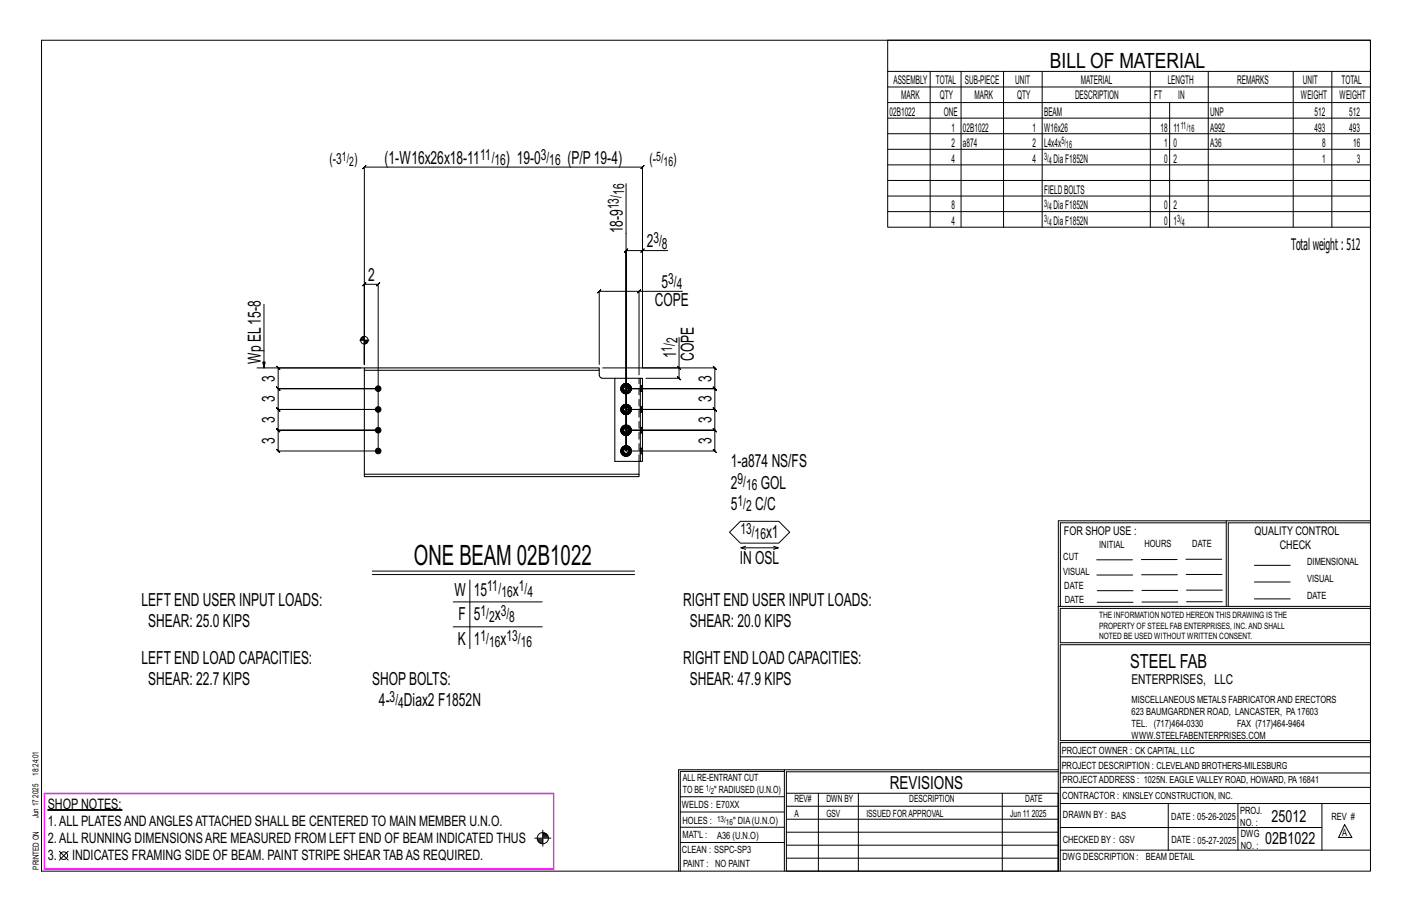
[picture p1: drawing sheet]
<svg xmlns="http://www.w3.org/2000/svg" width="432mm" height="279mm" viewBox="0 0 432 279" stroke-linecap="round" stroke-linejoin="round" font-family="sans-serif">
<g fill="#000" stroke="#000" stroke-width=".31">
<path d="M14.6 247.5h22.7v.2h-22.7z"/>
<circle cx="115.7" cy="118.8" r=".86"/>
<circle cx="115.7" cy="131.5" r=".86"/>
<circle cx="115.7" cy="137.9" r=".86"/>
<circle cx="115.7" cy="125.2" r=".86"/>
</g>
<g fill="none" stroke="#000" stroke-width=".31">
<path d="M12.7 12.3h406.4v254h-406.4zM271.5 12.3h147.6v57.2h-147.6zM271.5 21.8h147.6M271.5 26.6h147.6M271.5 31.4h147.6M271.5 36.1h147.6M284.5 21.8v47.7M293.9 21.8v47.7M306.9 21.8v47.7M318.7 21.8v47.7M351.8 21.8v47.7M357.7 31.4v38.1"/>
<path d="M369.5 21.8v47.7M395.5 21.8v47.7M407.3 21.8v47.7M191.5 56.1v81.8v-61.3l-.5 .5 1-1-.5 .5h5M271.5 40.9h147.6M271.5 45.6h147.6M271.5 50.4h147.6M271.5 55.2h147.6M271.5 59.9h147.6M196.5 76.6l.5-.5-1 1zM204.2 76.6h-7.7v35.9h22.1l-.5-.5 1 1-.5-.5v6.3l-.5-.5 1 1-.5-.5h-27.1h27.1l-.5-.5 1 1-.5-.5v6.4l-.5-.5 1 1-.5-.5h-27.1h27.1l-.5-.5 1 1-.5-.5v6.3l-.5-.5 1 1-.5-.5h-27.1h27.1l-.5-.5 1 1-.5-.5v6.4l-.5-.5 1 1-.5-.5h-27.1M271.5 64.7h147.6"/>
<path d="M80.7 93v19.5l-.3-1.8h.7l-.4 1.8M195.4 89.1h-12.1l.5-.5-1 1 .5-.5v22.3M195.9 88.6l-1 1zM208.7 89.1h-13.3v25.5M78.6 112.5h32.8M110 104h2.8M110.4 112.5h-25.3l-.5-.5 1 1-.5-.5v6.3l-.5-.5 1 1-.5-.5h30.6h-30.6l-.5-.5 1 1-.5-.5v6.4l-.5-.5 1 1-.5-.5h30.6h-30.6l-.5-.5 1 1-.5-.5v6.3l-.5-.5 1 1-.5-.5h30.6h-30.6l-.5-.5 1 1-.5-.5v6.4l-.5-.5 1 1-.5-.5h30.6v-51l.5-.5-1 1 .5-.5h-4.3l.5-.5-1 1 .5-.5v24.5v-60.3l-.5 .5 1-1-.5 .5h85.1l-.5 .5 1-1-.5 .5v61.4M110.4 103.5v.5M110.6 103.2v.8M110.8 103v1M111 102.9v1.1M111.2 102.9v1.1"/>
<path d="M111.4 102.6v8.8M111.6 104v1.1M111.8 104v1.1M112.1 104v1M112.3 104v.8M112.5 104v.5M189.9 118.8h.5M190 118.2l.5 .2-.1 .4M190.4 119.9l.5 .3M190.4 118.8l.1 .4-.5 .2M190.5 118.4l.2-.3-.3-.4a1.52 1.52 0 0 0 0 2.2l.3-.4-.2-.3M190.7 119.5l.4 .3-.2 .4 .6 .1"/>
<path d="M190.9 117.4l-.5 .3M191.1 119.8h.4v.5l.5-.1M191.5 117.3l-.6 .1 .2 .5-.4 .2M191.5 117.8l.4 .1 .1-.5 .5 .3-.3 .4M191.9 117.9l.3 .2 .3 .7h.5l-.1 .6M192 117.4l-.5-.1v.5l-.4 .1M192.2 119.5l.3 .4-.5 .3-.1-.4h-.4M192.4 119.2l.5 .2-.4 .5M192.5 118.8l-.3 .7-.3 .3M192.5 117.7l.4 .5-.5 .2M192.9 118.2l.1 .6M207.2 112l1 1z"/>
<path d="M207.7 103.2v9.3h-23.4M207.7 112.5v3.1l-.5-.5 1 1-.5-.5h-10.2M189.9 125.2h.5M189.9 131.5h.5M189.9 137.9h.5M190 124.6l.5 .2-.1 .4M190 130.9l.5 .2-.1 .4M190 137.3l.5 .2-.1 .4M190.4 126.2l.5 .4M190.4 132.6l.5 .3M190.4 138.9l.5 .4M190.4 125.2l.1 .4-.5 .1"/>
<path d="M190.4 131.5l.1 .4-.5 .2M190.4 137.9l.1 .4-.5 .1M190.5 124.8l.2-.4-.3-.3a1.52 1.52 0 0 0 0 2.1l.3-.3-.2-.3M190.5 131.1l.2-.3-.3-.4a1.52 1.52 0 0 0 0 2.2l.3-.4-.2-.3M190.5 137.5l.2-.4-.3-.3a1.52 1.52 0 0 0 0 2.1l.3-.3-.2-.3M190.7 125.9l.4 .2-.2 .5 .6 .1M190.7 132.2l.4 .3-.2 .4 .6 .1M190.7 138.6l.4 .2-.2 .5 .6 .1M190.9 123.8l-.5 .3M190.9 130.1l-.5 .3M190.9 136.5l-.5 .3M191.1 126.1l.4 .1v.5l.5-.1"/>
<path d="M191.1 132.5h.4v.5l.5-.1M191.1 138.8l.4 .1v.5l.5-.1M191.5 123.6l-.6 .2 .2 .4-.4 .2M191.5 124.1l.4 .1 .1-.4 .5 .3-.3 .3M191.5 130l-.6 .1 .2 .5-.4 .2M191.5 130.5l.4 .1 .1-.5 .5 .3-.3 .4M191.5 136.3l-.6 .2 .2 .4-.4 .2M191.5 136.8l.4 .1 .1-.4 .5 .3-.3 .3M191.9 124.2l.3 .2 .3 .8h.5l-.1 .5M191.9 130.6l.3 .2 .3 .7h.5l-.1 .6M191.9 136.9l.3 .2 .3 .8h.5l-.1 .5M192 123.8l-.5-.2v.5l-.4 .1"/>
<path d="M192 130.1l-.5-.1v.5l-.4 .1M192 136.5l-.5-.2v.5l-.4 .1M192.2 125.9l.3 .3-.5 .4-.1-.5-.4 .1M192.2 132.2l.3 .4-.5 .3-.1-.4h-.4M192.2 138.6l.3 .3-.5 .4-.1-.5-.4 .1M192.4 125.6l.5 .1-.4 .5M192.4 131.9l.5 .2-.4 .5M192.4 138.3l.5 .1-.4 .5M192.5 125.2l-.3 .7-.3 .2M192.5 131.5l-.3 .7-.3 .3M192.5 137.9l-.3 .7-.3 .2M192.5 124.1l.4 .5-.5 .2"/>
<path d="M192.5 130.4l.4 .5-.5 .2M192.5 136.8l.4 .5-.5 .2M192.9 124.6l.1 .6M192.9 130.9l.1 .6M192.9 137.3l.1 .6M226.4 159.4h11.8l3.3 3.3-3.3 3.3h-11.8l-3.3-3.3zM375 159.8h-50.7v25.6M375 159.2h-51.3l-.1 107.1M419.1 159.2h-44.1v26.2M419.1 159.8h-43.5v25.6M113.8 175.6h80.3M113.8 174.6h80.3"/>
<path d="M143.7 177.3v21M226.6 167.5h11.4l-1.4 .4M228 167l-1.4 .5 1.4 .4M236.6 167l1.4 .5M335.4 171.1h10.9M335.4 175.8h11M349 171h11M349.1 175.7h11M362.7 171h10.9M362.7 175.6h11M383.6 172.8h11M383.6 177.9h11"/>
<path d="M138.6 184h27.2M138.6 191.6h27.2M323.7 185.4h95.4M335.5 184.1h11M335.5 180.6h11M349.2 184h11M349.2 180.5h11M362.9 180.4h10.9M362.9 184h10.9M383.6 183.1h11M419.1 186h-94.9v10.5h94.9M419.1 197.1h-94.9v29.3h94.9v.6h-94.9v39.3"/>
<path d="M239.9 235.8h-31.9v30.5M239.9 235.3h-32.4v31M323.6 235.3h-83.7v31M323.6 235.9h-83.1v6.6M324.2 236.3h94.9M324.2 231.4h94.9M163.6 256.2h4.9M164.3 256.5h1.7M164.4 256.8h1.6M164.5 257.1h1.5M164.7 257.4h1.3M165.1 257.6h.9"/>
<path d="M166 255.9h1.7M166 253.8v4.9M166 254.8h.9M166 255.1h1.3M166 255.4h1.5M166 255.6h1.6M208 252.9h31.9M208 257.5h31.9M208 243.6h31.9M208 248.2h31.9M240.5 242.5h83.1v23.8h-83.1zM240.5 258.4h83.1"/>
<path d="M240.5 254.4h83.1M240.5 250.4h83.1M240.5 246.5h83.1M250.3 242.5v23.8M262.5 242.5v23.8M306.5 242.5v23.8M324.2 253h80.1M324.2 245.6h94.9M324.2 259.9h94.9M324.2 240.7h94.9M357.3 245.6v14.3M378.6 245.6v14.3"/>
<path d="M404.3 245.6v14.3M411.2 252.1l2.2 3.9h-4zM18.1 260.2l2.8 2.7M20.9 260.2l-2.8 2.7M240.5 262.3h83.1"/>
<circle cx="111.4" cy="104" r="1.16"/>
<circle cx="166" cy="256.2" r="1.71"/>
<circle cx="19.5" cy="261.6" r="1.17"/>
</g>
<path d="M13.5 242.6h155.8v23h-155.8z" fill="none" stroke="#f0f" stroke-width=".5"/>
<path d="M111.4 112.5h71.9v.7h-71.9zM111.4 113.2v31.8M183.3 113.2v1.5a1.02 1.02 0 0 0 1 .9h3.7M195.8 115.6h.7v25.4h-.7zM195.8 115.6h-7.8v25.4h7.8M111.4 145h84v.7h-84zM195.4 141v4" fill="none" stroke="#000" stroke-width=".32"/>
<g fill="none" stroke="#000" stroke-width=".31" stroke-dasharray="2 1.4">
<path d="M189.9 118.8l.1 .6zM189.9 118.8l.8-1.3-.8 1.3 .8 1.3-.8-1.3h.5M190 118.2l-.1 .6zM190 119.4l.3 .5zM190 119.4l.5-.2-.1-.4M190 118.2l.5 .2-.1 .4M190.3 117.7l-.3 .5zM190.3 119.9l.5 .4zM190.3 117.7l.5-.4zM190.4 119.9l.5 .3zM190.4 119.9l.5 .3M190.4 117.7l.5-.3z"/>
<path d="M190.4 117.7l.5-.3M190.5 119.2l.6 .6M190.5 118.4l.6-.5M190.7 118.8l.1 .4zM190.7 117.5h1.5zM190.7 118.1l-.3-.4-.5 1.1 .1-.6v1.2l.4 .5-.4-.5 .4 .5 .3-.4M190.8 118.4l-.1 .4zM190.8 119.2l.3 .3zM190.8 118.4l.3-.3zM190.8 117.3l.7-.1zM191.1 119.8h.4v.5l-.6-.1 .6 .1-.6-.1zM191.1 119.5l.4 .1z"/>
<path d="M191.1 118.1l.4-.1zM191.5 117.3l-.6 .1 .6-.1-.6 .1 .2 .5 .4-.1M191.5 119.8h.4l.1 .4M191.5 119.6l.4-.1zM191.5 118l.4 .1zM191.5 117.3l.5 .1-.5-.1 .5 .1-.1 .5-.4-.1zM191.5 117.2l.6 .1zM191.9 119.8l.3-.3M191.9 119.5l.2-.3zM191.9 118.1l.2 .3zM191.9 117.9l.3 .2M192 117.4l.5 .3z"/>
<path d="M192 117.4l.5 .3M192.1 117.3l.5 .4zM192.1 118.4l.1 .4zM192.2 117.5l.8 1.3zM192.2 118.8l-.1 .4zM192.4 119.2l.5 .2-.4 .5M192.4 118.4l.5-.2-.4-.5M192.5 119.9l-.3-.4 .3-.7M192.5 117.7l-.3 .4 .3 .7h.5l-.1 .6M192.6 117.7l.3 .5zM192.9 118.2l.1 .6zM192.9 118.2l.1 .6"/>
<path d="M192.9 119.4l-.3 .5zM193 118.8l-.8 1.3zM193 118.8l-.1 .6zM195.8 118h.7zM195.8 118.5v.3h.7v-.3h-.7v-.3M196.5 118v.2M196.5 118.5v-.3h-.7v-.2M196.5 118.8v.3h-.7v-.3M196.5 119.1v.3h-.7v-.3M196.5 119.4v.2h-.7v-.2M196.5 119.6h-.7M189.9 125.2l.1 .6z"/>
<path d="M189.9 131.5l.1 .6zM189.9 137.9l.1 .6zM189.9 125.2l.1 .5zM189.9 125.2l.8-1.4-.8 1.4 .8 1.3-.8-1.3h.5M189.9 131.5l.8-1.3-.8 1.3 .8 1.3-.8-1.3h.5M189.9 137.9l.1 .5zM189.9 137.9l.8-1.4-.8 1.4 .8 1.3-.8-1.3h.5M190 124.6l-.1 .6zM190 125.8l.3 .5zM190 130.9l-.1 .6zM190 132.1l.3 .5zM190 137.3l-.1 .6z"/>
<path d="M190 138.5l.3 .5zM190 125.7l.5-.1-.1-.4M190 124.6l.5 .2-.1 .4M190 132.1l.5-.2-.1-.4M190 130.9l.5 .2-.1 .4M190 138.4l.5-.1-.1-.4M190 137.3l.5 .2-.1 .4M190.3 124l-.3 .6zM190.3 126.3l.5 .3zM190.3 124l.5-.3zM190.3 130.4l-.3 .5zM190.3 132.6l.5 .4z"/>
<path d="M190.3 130.4l.5-.4zM190.3 136.7l-.3 .6zM190.3 139l.5 .3zM190.3 136.7l.5-.3zM190.4 126.2l.5 .4zM190.4 126.2l.5 .4M190.4 124.1l.5-.3zM190.4 124.1l.5-.3M190.4 132.6l.5 .3zM190.4 132.6l.5 .3M190.4 130.4l.5-.3zM190.4 130.4l.5-.3"/>
<path d="M190.4 138.9l.5 .4zM190.4 138.9l.5 .4M190.4 136.8l.5-.3zM190.4 136.8l.5-.3M190.5 125.6l.6 .5M190.5 124.8l.6-.6M190.5 131.9l.6 .6M190.5 131.1l.6-.5M190.5 138.3l.6 .5M190.5 137.5l.6-.6M190.7 125.2l.1 .4zM190.7 131.5l.1 .4z"/>
<path d="M190.7 137.9l.1 .4zM190.7 120.1h1.5zM190.7 126.5h1.5zM190.7 123.8h1.5zM190.7 132.8h1.5zM190.7 130.2h1.5zM190.7 139.2h1.5zM190.7 136.5h1.5zM190.7 124.4l-.3-.3-.5 1.1 .1-.6v1.1l.4 .5-.4-.5 .4 .5 .3-.3M190.7 130.8l-.3-.4-.5 1.1 .1-.6v1.2l.4 .5-.4-.5 .4 .5 .3-.4M190.7 137.1l-.3-.3-.5 1.1 .1-.6v1.1l.4 .5-.4-.5 .4 .5 .3-.3M190.8 124.8l-.1 .4z"/>
<path d="M190.8 125.6l.3 .3zM190.8 124.8l.3-.3zM190.8 131.1l-.1 .4zM190.8 131.9l.3 .3zM190.8 131.1l.3-.3zM190.8 137.5l-.1 .4zM190.8 138.3l.3 .3zM190.8 137.5l.3-.3zM190.8 120.3l.7 .1zM190.8 126.6l.7 .2zM190.8 123.7l.7-.1zM190.8 133l.7 .1z"/>
<path d="M190.8 130l.7-.1zM190.8 139.3l.7 .2zM190.8 136.4l.7-.1zM191.1 126.1l.4 .1v.5l-.6-.1 .6 .1-.6-.1zM191.1 125.9l.4 .1zM191.1 124.5l.4-.1zM191.1 132.5h.4v.5l-.6-.1 .6 .1-.6-.1zM191.1 132.2l.4 .1zM191.1 130.8l.4-.1zM191.1 138.8l.4 .1v.5l-.6-.1 .6 .1-.6-.1zM191.1 138.6l.4 .1zM191.1 137.2l.4-.1z"/>
<path d="M191.5 120.4l.6-.1zM191.5 120.3l.5-.1zM191.5 120.3l.5-.1M191.5 123.6l-.6 .2 .6-.2-.6 .2 .2 .4 .4-.1M191.5 126.8l.6-.2zM191.5 126.7l.5-.1zM191.5 126.7l.5-.1M191.5 126.2l.4-.1 .1 .5M191.5 126l.4-.1zM191.5 124.4l.4 .1zM191.5 123.6l.5 .2-.5-.2 .5 .2-.1 .4-.4-.1zM191.5 123.6l.6 .1z"/>
<path d="M191.5 130l-.6 .1 .6-.1-.6 .1 .2 .5 .4-.1M191.5 133.1l.6-.1zM191.5 133l.5-.1zM191.5 133l.5-.1M191.5 132.5h.4l.1 .4M191.5 132.3l.4-.1zM191.5 130.7l.4 .1zM191.5 130l.5 .1-.5-.1 .5 .1-.1 .5-.4-.1zM191.5 129.9l.6 .1zM191.5 136.3l-.6 .2 .6-.2-.6 .2 .2 .4 .4-.1M191.5 139.5l.6-.2zM191.5 139.4l.5-.1z"/>
<path d="M191.5 139.4l.5-.1M191.5 138.9l.4-.1 .1 .5M191.5 138.7l.4-.1zM191.5 137.1l.4 .1zM191.5 136.3l.5 .2-.5-.2 .5 .2-.1 .4-.4-.1zM191.5 136.3l.6 .1zM191.9 126.1l.3-.2M191.9 125.9l.2-.3zM191.9 124.5l.2 .3zM191.9 124.2l.3 .2M191.9 132.5l.3-.3M191.9 132.2l.2-.3z"/>
<path d="M191.9 130.8l.2 .3zM191.9 130.6l.3 .2M191.9 138.8l.3-.2M191.9 138.6l.2-.3zM191.9 137.2l.2 .3zM191.9 136.9l.3 .2M192 120.2l.5-.3zM192 120.2l.5-.3M192 126.6l.5-.4zM192 126.6l.5-.4M192 123.8l.5 .3zM192 123.8l.5 .3"/>
<path d="M192 132.9l.5-.3zM192 132.9l.5-.3M192 130.1l.5 .3zM192 130.1l.5 .3M192 139.3l.5-.4zM192 139.3l.5-.4M192 136.5l.5 .3zM192 136.5l.5 .3M192.1 120.3l.5-.4zM192.1 126.6l.5-.3zM192.1 123.7l.5 .3zM192.1 133l.5-.4z"/>
<path d="M192.1 130l.5 .4zM192.1 139.3l.5-.3zM192.1 136.4l.5 .3zM192.1 124.8l.1 .4zM192.1 131.1l.1 .4zM192.1 137.5l.1 .4zM192.2 123.8l.8 1.4zM192.2 130.2l.8 1.3zM192.2 136.5l.8 1.4zM192.2 125.2l-.1 .4zM192.2 131.5l-.1 .4zM192.2 137.9l-.1 .4z"/>
<path d="M192.4 125.6l.5 .1-.4 .5M192.4 124.8l.5-.2-.4-.5M192.4 131.9l.5 .2-.4 .5M192.4 131.1l.5-.2-.4-.5M192.4 138.3l.5 .1-.4 .5M192.4 137.5l.5-.2-.4-.5M192.5 126.2l-.3-.3 .3-.7M192.5 124.1l-.3 .3 .3 .8h.5l-.1 .5M192.5 132.6l-.3-.4 .3-.7M192.5 130.4l-.3 .4 .3 .7h.5l-.1 .6M192.5 138.9l-.3-.3 .3-.7M192.5 136.8l-.3 .3 .3 .8h.5l-.1 .5"/>
<path d="M192.6 124l.3 .6zM192.6 130.4l.3 .5zM192.6 136.7l.3 .6zM192.9 124.6l.1 .6zM192.9 124.6l.1 .6M192.9 130.9l.1 .6zM192.9 130.9l.1 .6M192.9 137.3l.1 .6zM192.9 137.3l.1 .6M192.9 125.8l-.3 .5zM192.9 132.1l-.3 .5zM192.9 138.5l-.3 .5z"/>
<path d="M193 125.2l-.8 1.3zM193 131.5l-.8 1.3zM193 137.9l-.8 1.3zM193 125.2l-.1 .6zM193 131.5l-.1 .6zM193 137.9l-.1 .6zM195.8 124.3l.7 .1zM195.8 124.8v.4h.7v-.4h-.7v-.2M195.8 130.7h.7zM195.8 131.2v.3h.7v-.3h-.7v-.3M195.8 137l.7 .1zM195.8 137.5v.4h.7v-.4h-.7v-.2"/>
<path d="M196.5 124.4v.2M196.5 124.8v-.2h-.7v-.2M196.5 125.2v.3h-.7v-.3M196.5 125.5v.3h-.7v-.3M196.5 125.8v.2h-.7v-.2M196.5 126h-.7M196.5 130.7v.2M196.5 131.2v-.3h-.7v-.2M196.5 131.5v.3h-.7v-.3M196.5 131.8v.3h-.7v-.3M196.5 132.1v.2h-.7v-.2M196.5 132.3h-.7"/>
<path d="M196.5 137.1v.2M196.5 137.5v-.2h-.7v-.2M196.5 137.9v.3h-.7v-.3M196.5 138.2v.3h-.7v-.3M196.5 138.5v.2h-.7v-.2M196.5 138.7h-.7M195.4 141v-25.4"/>
</g>
<text font-size="8.6" x="126.5" y="172.6">ONE BEAM 02B1022</text>
<text font-size="6.4" x="321.1" y="20.7">BILL OF MATERIAL</text>
<text font-size="5.9" x="345.6" y="204.1">STEEL FAB</text>
<g font-size="5.5">
<text x="117.6" y="50.1">(1-W16x26x18-11</text>
<text x="154.7" y="50.1">) 19-0</text>
<text x="173.5" y="50.1">(P/P19-4)</text>
<text x="190.5" y="71.4" transform="rotate(-90 190.5 71.4)">18-9</text>
<text x="197.8" y="75.6">2</text>
<text x="112.6" y="85.9">2</text>
<text x="202.3" y="88.1">5</text>
<text x="200.3" y="93.6">COPE</text>
<text x="79.7" y="111.4" transform="rotate(-90 79.7 111.4)">Wp EL15-8</text>
<text x="206.8" y="109.6" transform="rotate(-90 206.8 109.6)">1</text>
<text x="212.2" y="110.3" transform="rotate(-90 212.2 110.3)">COPE</text>
<text x="84.1" y="116.7" transform="rotate(-90 84.1 116.7)">3</text>
<text x="217.6" y="116.7" transform="rotate(-90 217.6 116.7)">3</text>
<text x="84.1" y="123" transform="rotate(-90 84.1 123)">3</text>
<text x="217.6" y="123" transform="rotate(-90 217.6 123)">3</text>
<text x="84.1" y="129.4" transform="rotate(-90 84.1 129.4)">3</text>
<text x="217.6" y="129.4" transform="rotate(-90 217.6 129.4)">3</text>
<text x="84.1" y="135.7" transform="rotate(-90 84.1 135.7)">3</text>
<text x="217.6" y="135.7" transform="rotate(-90 217.6 135.7)">3</text>
<text x="223.5" y="142.8">1-a874 NS/FS</text>
<text x="223.5" y="149.3">2</text>
<text x="232.7" y="149.3">GOL</text>
<text x="223.5" y="155.9">5</text>
<text x="230.9" y="155.9">C/C</text>
<text x="234.3" y="164.5">x1</text>
<text x="226.2" y="172.5">IN OSL</text>
<text x="43.3" y="185.3">LEFT END USER INPUT LOADS:</text>
<text x="139" y="182.1">W</text>
<text x="144.9" y="182.1">15</text>
<text x="156.8" y="182.1">x</text>
<text x="208.9" y="185.3">RIGHT END USER INPUT LOADS:</text>
<text x="45.4" y="191.8">SHEAR: 25.0 KIPS</text>
<text x="140.2" y="189.7">F</text>
<text x="144.9" y="189.7">5</text>
<text x="151.3" y="189.7">x</text>
<text x="210.9" y="191.8">SHEAR: 20.0 KIPS</text>
<text x="140" y="197.3">K</text>
<text x="144.9" y="197.3">1</text>
<text x="153" y="197.3">x</text>
<text x="43.3" y="202.9">LEFT END LOAD CAPACITIES:</text>
<text x="208.9" y="202.9">RIGHT END LOAD CAPACITIES:</text>
<text x="45.4" y="209.4">SHEAR: 22.7 KIPS</text>
<text x="113.8" y="209.4">SHOPBOLTS:</text>
<text x="210.9" y="209.4">SHEAR: 47.9 KIPS</text>
<text x="115.9" y="215.9">4-</text>
<text x="123.5" y="215.9">Diax2 F1852N</text>
<text x="272.2" y="241.1">REVISIONS</text>
</g>
<g font-size="5.1">
<text x="388.9" y="251.3">25012</text>
<text x="386.9" y="258.1">02B1022</text>
</g>
<text font-size="4.9" x="394.8" y="76.4">Totalweight : 512</text>
<g font-size="4.7">
<text x="100.7" y="50.2">(-3</text>
<text x="108.3" y="50.2">)</text>
<text x="146.9" y="48.8">11/</text>
<text x="151.2" y="50.5">16</text>
<text x="165.4" y="48.8">3/</text>
<text x="168" y="50.5">16</text>
<text x="198.6" y="50.2">(-</text>
<text x="205.9" y="50.2">)</text>
<text x="190.9" y="59.6" transform="rotate(-90 190.9 59.6)">16</text>
<text x="189.2" y="64" transform="rotate(-90 189.2 64)">13/</text>
<text x="199.8" y="74.4">3/</text>
<text x="202.4" y="76">8</text>
<text x="204.3" y="86.8">3/</text>
<text x="207" y="88.5">4</text>
<text x="205.6" y="107.5" transform="rotate(-90 205.6 107.5)">1/</text>
<text x="207.2" y="104.9" transform="rotate(-90 207.2 104.9)">2</text>
<text x="225.5" y="148.1">9/</text>
<text x="228.1" y="149.8">16</text>
<text x="225.5" y="154.6">1/</text>
<text x="228.1" y="156.3">2</text>
<text x="226.4" y="163.2">13/</text>
<text x="230.8" y="164.9">16</text>
<text x="149" y="180.8">11/</text>
<text x="153.3" y="182.5">16</text>
<text x="158.7" y="180.8">1/</text>
<text x="161.3" y="182.5">4</text>
<text x="146.9" y="188.4">1/</text>
<text x="149.5" y="190.1">2</text>
<text x="153.1" y="188.4">3/</text>
<text x="155.7" y="190.1">8</text>
<text x="146.9" y="196">1/</text>
<text x="149.5" y="197.7">16</text>
<text x="154.9" y="196">13/</text>
<text x="159.2" y="197.7">16</text>
<text x="119.2" y="214.7">3/</text>
<text x="121.8" y="216.3">4</text>
</g>
<g font-size="4.4">
<text x="14.6" y="247.3">SHOP NOTES:</text>
<text x="14.6" y="257.7">2.ALL RUNNING DIMENSIONSARE MEASURED FROM LEFT END OF BEAM INDICATED THUS</text>
<text x="14.6" y="252.5">1.ALL PLATESANDANGLESATTACHED SHALL BE CENTERED TO MAIN MEMBER U.N.O.</text>
<text x="14.6" y="263">3.</text>
<text x="22" y="263">INDICATES FRAMING SIDE OF BEAM. PAINT STRIPE SHEAR TABAS REQUIRED.</text>
</g>
<text font-size="4.2" x="346" y="209.1">ENTERPRISES, LLC</text>
<g font-size="4">
<text x="104.6" y="49.2">1/</text>
<text x="106.8" y="50.6">2</text>
<text x="200.7" y="49.2">5/</text>
<text x="202.9" y="50.6">16</text>
</g>
<g font-size="3.7">
<text x="273.2" y="25.6">ASSEMBLY</text>
<text x="286.2" y="25.6">TOTAL</text>
<text x="295.1" y="25.6">SUB-PIECE</text>
<text x="310.4" y="25.6">UNIT</text>
<text x="330.5" y="25.6">MATERIAL</text>
<text x="357.1" y="25.6">LENGTH</text>
<text x="378.3" y="25.6">REMARKS</text>
<text x="398.4" y="25.6">UNIT</text>
<text x="410.2" y="25.6">TOTAL</text>
<text x="272.1" y="35.5">02B1022</text>
<text x="275.6" y="30.4">MARK</text>
<text x="287.4" y="30.4">QTY</text>
<text x="288.6" y="35.5">ONE</text>
<text x="298" y="30.4">MARK</text>
<text x="311" y="30.4">QTY</text>
<text x="319.3" y="35.5">BEAM</text>
<text x="328.7" y="30.4">DESCRIPTION</text>
<text x="353" y="30.4">FT</text>
<text x="360.3" y="30.4">IN</text>
<text x="370.1" y="35.5">UNP</text>
<text x="397.8" y="30.4">WEIGHT</text>
<text x="402" y="35.5">512</text>
<text x="409.6" y="30.4">WEIGHT</text>
<text x="412.6" y="35.5">512</text>
<text x="290.9" y="40.2">1</text>
<text x="294.5" y="40.2">02B1022</text>
<text x="315.8" y="40.2">1</text>
<text x="319.3" y="40.2">W16x26</text>
<text x="354.9" y="40.2">18</text>
<text x="358.9" y="40.2">11</text>
<text x="370.1" y="40.2">A992</text>
<text x="402" y="40.2">493</text>
<text x="412.6" y="40.2">493</text>
<text x="290.9" y="45">2</text>
<text x="294.5" y="45">a874</text>
<text x="315.8" y="45">2</text>
<text x="319.3" y="45">L4x4x</text>
<text x="356" y="45">1</text>
<text x="358.9" y="45">0</text>
<text x="370.1" y="45">A36</text>
<text x="404.3" y="45">8</text>
<text x="413.8" y="45">16</text>
<text x="290.9" y="49.7">4</text>
<text x="315.8" y="49.7">4</text>
<text x="322.2" y="49.7">DiaF1852N</text>
<text x="356" y="49.7">0</text>
<text x="358.9" y="49.7">2</text>
<text x="404.3" y="49.7">1</text>
<text x="415" y="49.7">3</text>
<text x="319.3" y="59.3">FIELDBOLTS</text>
<text x="290.9" y="64">8</text>
<text x="322.2" y="64">DiaF1852N</text>
<text x="356" y="64">0</text>
<text x="358.9" y="64">2</text>
<text x="290.9" y="68.8">4</text>
<text x="322.2" y="68.8">DiaF1852N</text>
<text x="356" y="68.8">0</text>
<text x="358.9" y="68.8">1</text>
<text x="325.3" y="163.4">FOR SHOP USE :</text>
<text x="383.7" y="163.4">QUALITY CONTROL</text>
<text x="391.4" y="167.8">CHECK</text>
</g>
<g font-size="3.1">
<text x="361.1" y="39.4">11/</text>
<text x="363.4" y="40.5">16</text>
<text x="324.6" y="44.1">5/</text>
<text x="326" y="45.3">16</text>
<text x="319.3" y="48.9">3/</text>
<text x="320.7" y="50">4</text>
<text x="319.3" y="63.2">3/</text>
<text x="320.7" y="64.3">4</text>
<text x="319.3" y="68">3/</text>
<text x="320.7" y="69.1">4</text>
<text x="360" y="68">3/</text>
<text x="361.4" y="69.1">4</text>
<text x="336.2" y="167.4">INITIAL</text>
<text x="350" y="167.1">HOURS</text>
<text x="364.6" y="167.2">DATE</text>
<text x="325.2" y="171.3">CUT</text>
<text x="399.8" y="172.8">DIMENSIONAL</text>
<text x="325.1" y="175.8">VISUAL</text>
<text x="399.8" y="177.9">VISUAL</text>
<text x="325.5" y="180">DATE</text>
<text x="325.7" y="184.4">DATE</text>
<text x="399.8" y="183.1">DATE</text>
<text x="346" y="215">MISCELLANEOUS METALS FABRICATORAND ERECTORS</text>
<text x="346" y="218.6">623 BAUMGARDNER ROAD, LANCASTER, PA17603</text>
<text x="346" y="225.8">WWW.STEELFABENTERPRISES.COM</text>
<text x="346" y="222.2">TEL. (717)464-0330</text>
<text x="378.3" y="222.2">FAX (717)464-9464</text>
<text x="324.7" y="230.5">PROJECT OWNER : CK CAPITAL, LLC</text>
<text x="208.8" y="238.8">ALL RE-ENTRANT CUT</text>
<text x="324.7" y="235.1">PROJECT DESCRIPTION : CLEVELAND BROTHERS-MILESBURG</text>
<text x="324.9" y="239.5">PROJECTADDRESS : 1025N. EAGLE VALLEY ROAD, HOWARD, PA16841</text>
<text x="208.8" y="242.5">TO BE</text>
<text x="218.4" y="242.5">&quot; RADIUSED (U.N.O)</text>
<text x="242.9" y="245.3">REV#</text>
<text x="252.7" y="245.3">DWN BY</text>
<text x="278.1" y="245.3">DESCRIPTION</text>
<text x="313.5" y="245.3">DATE</text>
<text x="324.9" y="244.2">CONTRACTOR : KINSLEY CONSTRUCTION, INC.</text>
<text x="208.5" y="247">WELDS : E70XX</text>
<text x="208.7" y="251.7">HOLES :</text>
<text x="224.2" y="251.8">&quot; DIA(U.N.O)</text>
<text x="242.9" y="249.9">A</text>
<text x="252.7" y="249.9">GSV</text>
<text x="264.9" y="249.9">ISSUED FORAPPROVAL</text>
<text x="309" y="249.9">Jun 11</text>
<text x="315.5" y="249.9">2025</text>
<text x="325.1" y="250">DRAWN BY : BAS</text>
<text x="358.2" y="250.5">DATE : 05-26-2025</text>
<text x="379.3" y="248.9">PROJ.</text>
<text x="407.2" y="250.5">REV #</text>
<text x="208.7" y="256.3">MAT'L :</text>
<text x="219.3" y="256.4">A36 (U.N.O)</text>
<text x="325" y="257.6">CHECKED BY : GSV</text>
<text x="358.3" y="257.7">DATE : 05-27-2025</text>
<text x="379.3" y="252.5">NO. :</text>
<text x="379.5" y="255.9">DWG</text>
<text x="410.5" y="255.5">A</text>
<text x="208.6" y="260.7">CLEAN : SSPC-SP3</text>
<text x="324.9" y="262.9">DWG DESCRIPTION :</text>
<text x="350.4" y="263">BEAM DETAIL</text>
<text x="379.5" y="259.5">NO. :</text>
<text x="208.9" y="265">PAINT : NO PAINT</text>
</g>
<g font-size="2.7">
<text x="336.1" y="189">THE INFORMATION NOTED HEREON THIS DRAWING IS THE</text>
<text x="336.1" y="195.4">NOTED BE USED WITHOUT WRITTEN CONSENT.</text>
<text x="336.1" y="192.2">PROPERTY OF STEEL FAB ENTERPRISES, INC.AND SHALL</text>
</g>
<g font-size="2.6">
<text x="215.9" y="241.8">1/</text>
<text x="217.4" y="242.7">2</text>
<text x="219.3" y="251.1">13/</text>
<text x="222" y="252.1">16</text>
</g>
<g font-size="2.5">
<text x="11.7" y="237.1" transform="rotate(-90 11.7 237.1)">18:24:01</text>
<text x="11.8" y="243.8" transform="rotate(-90 11.8 243.8)">2025</text>
<text x="11.8" y="250.1" transform="rotate(-90 11.8 250.1)">Jun 17</text>
<text x="11.9" y="265.8" transform="rotate(-90 11.9 265.8)">PRINTED ON</text>
</g>
</svg>
